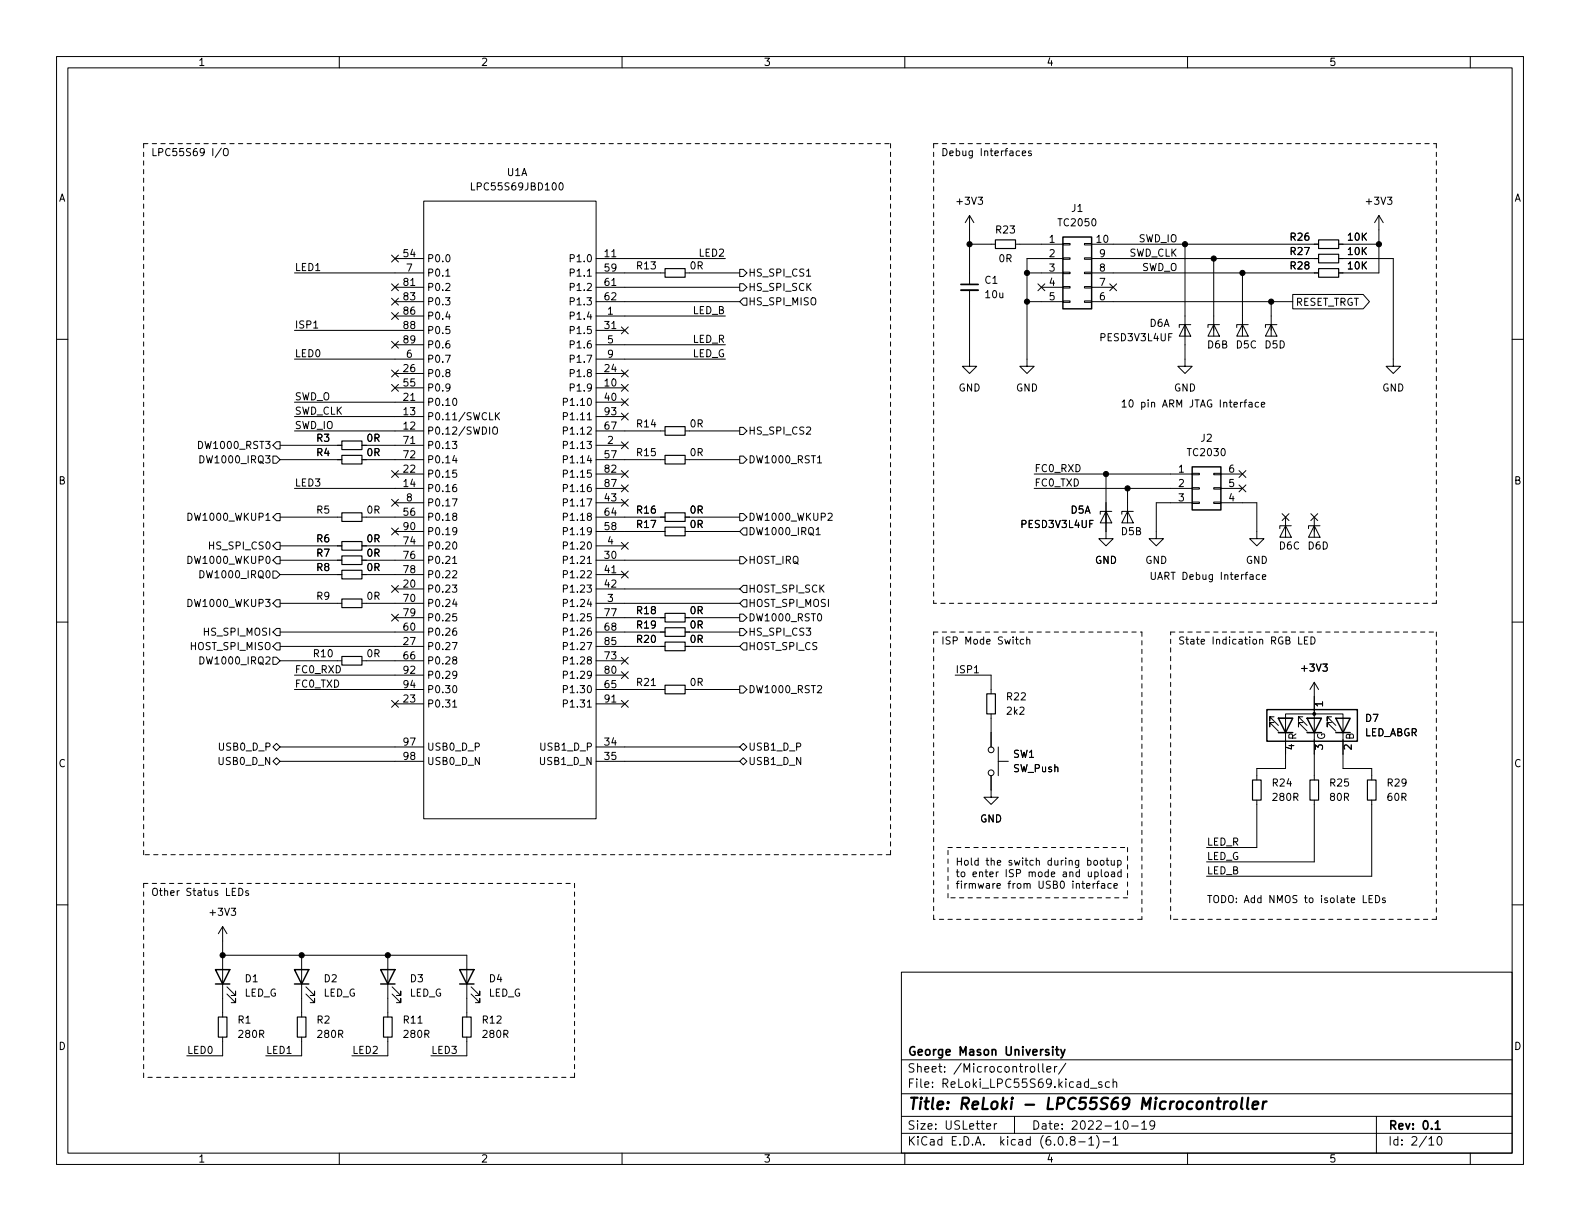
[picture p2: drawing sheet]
<svg xmlns="http://www.w3.org/2000/svg" width="279mm" height="216mm" viewBox="0 0 279 216" stroke-linecap="round" stroke-linejoin="round" font-family="sans-serif">
<g fill="none" stroke="#000" stroke-width=".18">
<path d="M10 10h259.4v195.9h-259.4zM12 12h255.4v191.9h-255.4zM60 10v2M110 10v2M160 10v2M210 10v2M260 10v2M39.1 26.2l-1 1.6M39.7 26.3h.1a.43 .43 0 0 1 .6 .4v.4a.42 .42 0 0 1-.5 .4 .42 .42 0 0 1-.4-.4v-.4zM74.9 35.6h30.5v109.2h-30.5zM83.4 32.3v1.3h.6M99 32.4l.2-.1a.68 .68 0 0 1 .4 .7 .68 .68 0 0 1-.4 .6l-.2-.1-.2-.4z"/>
<path d="M171.4 38.1v12.2M171.4 38.1l-.7 1.3M171.4 38.1l.8 1.3M180.8 27.1l.6-.1-.1-.3h-.3l-.2 .2v.6h.5M182.4 26.7h-.4l-.1 .2v.1l.5 .2v.3h-.5M243.8 38.1v10.2h-7.1M243.8 38.1l-.7 1.3M243.8 38.1l.8 1.3M10 60h2M52.1 48.3h22.8M52.1 58.4h22.8M55.5 58h.7"/>
<path d="M69.2 50.2l1.3 1.2M69.2 52.7l1.3 1.2M69.2 45.1l1.3 1.2M69.2 55.3l1.3 1.2M69.8 55.9h5.1M69.8 45.7h5.1M69.8 50.8h5.1M69.8 53.3h5.1M70.5 50.2l-1.3 1.2M70.5 52.7l-1.3 1.2M70.5 45.1l-1.3 1.2M70.5 55.3l-1.3 1.2"/>
<path d="M78.8 48.8h.8M105.4 48.3h12.2M105.4 55.9h22.9M105.4 45.7h22.9M105.4 58.4h5.1M105.4 50.8h25.4M105.4 53.3h25.4M109.9 57.8l1.2 1.2M111.1 57.8l-1.2 1.2M121.2 48.3h9.6M130.8 47.6h.6l.7 .7-.7 .6h-.6zM130.8 50.2h.6l.7 .6-.7 .6h-.6z"/>
<path d="M131.4 52.7h.7v1.3h-.7l-.6-.7zM142.6 48.8h.8M171.4 51.3v13.5h1.3l-1.3 1.2-1.2-1.2h1.2M171.4 43.2h4.6M179.6 43.2h8.4M181.6 48.3h6.4M181.6 53.3h6.4M183.5 50.2l1.3 1.2M184.1 50.8h3.9M184.8 50.2l-1.3 1.2M188 53.2h1.2v.3h-1.2zM188 50.7h1.2v.2h-1.2z"/>
<path d="M188 48.1h1.2v.3h-1.2zM188 45.6h1.2v.2h-1.2zM188 43.1h1.2v.2h-1.2zM188 45.7h-6.4v19.1h1.3l-1.3 1.2-1.3-1.2h1.3M191.8 53.2h1.2v.3h-1.2zM191.8 50.7h1.2v.2h-1.2zM191.8 48.1h1.2v.3h-1.2zM191.8 45.6h1.2v.2h-1.2zM191.8 43.1h1.2v.2h-1.2zM193 48.3h40.2M193 43.2h40.2M193 45.7h40.2"/>
<path d="M193 50.8h3.8M193 53.3h35.6M196.2 50.2l1.3 1.2M197.5 50.2l-1.3 1.2M209.5 43.2v21.6h1.3l-1.3 1.2-1.2-1.2h1.2M209.5 57.4l1.1 2h-2.1zM210.6 57.4h-2.1v.5M214.6 57.4l1 2h-2zM214.6 45.7v13.7M215.6 57.4h-2v.5M219.7 57.4l1 2h-2zM219.7 48.3v11.1"/>
<path d="M220.7 57.4h-2v.5M224.8 57.4l1 2h-2zM224.8 53.3v6.1M225.8 57.4h-2v.5M228.6 52.1h12.5l1.1 1.2-1.1 1.3h-12.5zM236.7 45.7h9.7v19.1h1.2l-1.2 1.2-1.3-1.2h1.3M236.7 43.2h7.1M267.4 60h2M35.1 78a.64 .64 0 0 1 .7 .7 .64 .64 0 0 1-.7 .6zM48.9 78.1h.6v1.3h-.6l-.6-.7zM49.5 78.7h11M52.1 76.2h22.8"/>
<path d="M52.1 73.7h22.8M52.1 71.1h22.8M52.1 63.5h22.8M64 78.7h10.9M69.2 60.4l1.3 1.2M69.2 65.4l1.3 1.2M69.2 68l1.3 1.2M69.8 68.6h5.1M69.8 66h5.1M69.8 61h5.1M70.5 60.4l-1.3 1.2M70.5 65.4l-1.3 1.2"/>
<path d="M70.5 68l-1.3 1.2M80 78h.8l-.4 .5 .3 .1v.6l-.2 .1-.5-.1M80.2 70.5l.2-.1a.68 .68 0 0 1 .4 .7 .68 .68 0 0 1-.4 .6 .84 .84 0 0 1-.2-1.2zM87.2 75.7l.2-.2a.43 .43 0 0 1 .6 .4v.5a.42 .42 0 0 1-.5 .4 .42 .42 0 0 1-.4-.4zM87.6 73v1.2M87.8 73.5l.5 .7M88.3 73l-.7 .7M99.6 78.7l.6-.1 .2-.1-.1-.3-.7-.2v1.3M99.6 71.1l.6-.1 .2-.2-.1-.3-.7-.1v1.3M99.6 76.2l.6-.1 .2-.2-.1-.3-.7-.1v1.3M99.6 73.6h.6l.2-.2-.1-.3-.7-.1v1.2M105.4 76.2h12.2"/>
<path d="M105.4 78.7h5.1M105.4 68.6h5.1M105.4 73.7h5.1M105.4 71.1h5.1M105.4 66h5.1M105.4 61h22.9M105.4 63.5h22.9M109.9 78.1l1.2 1.2M109.9 65.4l1.2 1.2M109.9 73.1l1.2 1.2M109.9 70.5l1.2 1.2M109.9 68l1.2 1.2"/>
<path d="M111.1 68l-1.2 1.2M111.1 78.1l-1.2 1.2M111.1 65.4l-1.2 1.2M111.1 73.1l-1.2 1.2M111.1 70.5l-1.2 1.2M121.2 76.2h9.6M130.8 75.6h.6l.7 .6-.7 .6h-.6zM220 71.1h.5M220.5 70.7l-.4 .2v1.1M220.9 71.2h.5v.8M221.4 71.4l-.4 .1-.2 .2 .2 .3 .4-.1M222.6 71.2l-.4-.1-.2 .3 .1 .5h.5"/>
<path d="M223.1 71.6l.6-.2-.1-.2-.4-.1-.1 .2v.6h.5M33.2 98.4a.64 .64 0 0 1 .8 .6 .64 .64 0 0 1-.8 .6zM33.2 90.7a.64 .64 0 0 1 .8 .7 .64 .64 0 0 1-.8 .6zM35.4 80.6a.64 .64 0 0 1 .7 .6 .64 .64 0 0 1-.7 .7zM48.3 80.6h.6l.6 .7-.6 .6h-.6zM48.9 98.4h.6v1.3h-.6l-.6-.6zM48.9 90.8h.6v1.3h-.6l-.6-.7zM48.9 95.9h.6v1.3h-.6l-.6-.7zM49.5 91.4h11M49.5 81.3h11M49.5 96.5h11M49.5 99.1h11"/>
<path d="M52.1 86.4h22.8M64 91.4h10.9M64 81.3h10.9M64 96.5h10.9M64 99.1h10.9M69.2 83.2l1.3 1.2M69.2 88.3l1.3 1.2M69.2 93.4l1.3 1.2M69.8 83.8h5.1M69.8 88.9h5.1M69.8 94h5.1M70.5 83.2l-1.3 1.2"/>
<path d="M70.5 88.3l-1.3 1.2M70.5 93.4l-1.3 1.2M80 88.2h.8l-.5 1.3M80 98.7l.4-.3v1.2M80 99.6h.8M80.2 95.9l.2-.1a.68 .68 0 0 1 .4 .7 .68 .68 0 0 1-.4 .6 .84 .84 0 0 1-.2-1.2zM80.3 91.3l-.3-.3 .1-.1 .2-.2 .4 .1 .1 .2-.1 .2-.5 .1-.2 .2v.3l.3 .2h.4l.1-.2v-.3l-.3-.2M80.4 80.5l-.4 .9h.8M80.7 85.7h-.4a.86 .86 0 0 0 0 1.2l.4-.1 .1-.4-.3-.3h-.2l-.3 .3M80.7 81v.9M80.7 83.1h-.6l-.1 .6 .2-.1 .5 .1 .1 .2-.1 .4-.2 .1-.5-.1M80.8 93.8l-.3 .3h-.2l-.3-.3 .2-.5h.3l.2 .1a.84 .84 0 0 1-.3 1.2h-.2"/>
<path d="M99.6 99h.6l.2-.2-.1-.3-.7-.1v1.2M99.6 96.5l.6-.1 .2-.2-.1-.3-.7-.1v1.3M99.6 88.9l.6-.1 .2-.2-.1-.3-.7-.1v1.3M99.6 81.2h.6l.2-.2-.1-.3-.7-.1v1.3M99.6 93.9h.6l.2-.2-.1-.3-.7-.1v1.3M99.6 91.4l.6-.1 .2-.1-.1-.3-.7-.2v1.3M99.6 83.8l.6-.1 .2-.2-.1-.3-.7-.1v1.3M99.6 86.3h.6l.2-.2-.1-.3-.7-.1v1.2M105.4 91.4h12.2M105.4 81.3h12.2M105.4 96.5h5.1M105.4 99.1h25.4"/>
<path d="M105.4 83.8h5.1M105.4 86.4h5.1M105.4 88.9h5.1M105.4 94h12.2M109.9 88.3l1.2 1.2M109.9 85.8l1.2 1.2M109.9 83.2l1.2 1.2M109.9 95.9l1.2 1.2M111.1 83.2l-1.2 1.2M111.1 88.3l-1.2 1.2M111.1 85.8l-1.2 1.2M111.1 95.9l-1.2 1.2"/>
<path d="M121.2 91.4h9.6M121.2 81.3h9.6M121.2 94h9.6M130.8 80.6h.6l.7 .7-.7 .6h-.6zM130.8 98.4h.6l.7 .7-.7 .6h-.6zM130.8 90.8h.6l.7 .6-.7 .7h-.6zM131.4 93.3h.7v1.3h-.7l-.6-.6zM144.3 93.6l.4-.3v1.3M144.3 94.6h.7M144.6 81.9h.7M146.4 90.9l.5-.2 .3 .4-.8 .9h.8M182.9 83.8h27.9"/>
<path d="M182.9 86.4h27.9M195.6 90.4l1 2.1h-2zM195.6 83.8v11.5h1.2l-1.2 1.2-1.3-1.2h1.3M196.6 90.4h-2v.5M199.4 90.4l1 2.1h-2zM199.4 86.4v6.1M200.4 90.4h-2v.5M210.8 88.8h1.3v.2h-1.3zM210.8 86.2h1.3v.3h-1.3zM210.8 83.7h1.3v.2h-1.3zM210.8 88.9h-6.3v6.4h1.2l-1.2 1.2-1.3-1.2h1.3M214.6 88.8h1.3v.2h-1.3z"/>
<path d="M214.6 86.2h1.3v.3h-1.3zM214.6 83.7h1.3v.2h-1.3zM215.9 88.9h6.3v6.4h1.3l-1.3 1.2-1.2-1.2h1.2M215.9 83.8h3.8M215.9 86.4h3.8M219.1 83.2l1.2 1.2M219.1 85.8l1.2 1.2M220.3 83.2l-1.2 1.2M220.3 85.8l-1.2 1.2M226.7 90.8l1.2 1.2M227.3 93l1 2h-2zM227.3 91.4v3.6"/>
<path d="M227.9 90.8l-1.2 1.2M228.3 93h-2v.5M231.8 90.8l1.2 1.2M232.4 93l1 2h-2zM232.4 91.4v3.6M233 90.8l-1.2 1.2M233.4 93h-2v.5M10 110h2M33.2 106a.64 .64 0 0 1 .8 .6 .64 .64 0 0 1-.8 .7zM35.4 116.1a.64 .64 0 0 1 .7 .7 .64 .64 0 0 1-.7 .6zM35.4 100.9a.64 .64 0 0 1 .7 .6 .64 .64 0 0 1-.7 .7zM48.3 116.2h.6l.6 .6-.6 .7h-.6z"/>
<path d="M48.3 101h.6l.6 .6-.6 .6h-.6zM48.9 106h.6v1.3h-.6l-.6-.6zM48.9 113.7h.6v1.2h-.6l-.6-.6zM48.9 111.1h.6v1.3h-.6l-.6-.6zM49.5 111.8h25.4M49.5 116.8h11M49.5 101.6h11M49.5 106.7h11M49.5 114.3h25.4M52.1 119.4h22.8M64 116.8h10.9M64 101.6h10.9"/>
<path d="M64 106.7h10.9M69.2 103.5l1.3 1.2M69.2 108.6l1.3 1.2M69.8 109.2h5.1M69.8 104.1h5.1M70.5 103.5l-1.3 1.2M70.5 108.6l-1.3 1.2M80 103.4h.8l-.4 .5 .3 .1v.6l-.2 .1-.5-.1M80 113.6h.8l-.5 1.3M80 101l.5-.1 .3 .4-.8 .9h.8M80.3 116.7l-.3-.3 .1-.1 .2-.2 .4 .1 .1 .2-.1 .2-.5 .1-.2 .2v.3l.3 .2h.4l.1-.2v-.3l-.3-.2M80.4 105.9l-.4 .9h.8"/>
<path d="M80.7 111.1h-.4a.86 .86 0 0 0 0 1.2l.4-.1 .1-.4-.3-.3h-.2l-.3 .3M80.7 106.4v.9M80.7 108.5h-.6l-.1 .6 .2-.1 .5 .1 .1 .2-.1 .4-.2 .1-.5-.1M80.8 119.2l-.3 .3h-.2l-.3-.3 .2-.5h.3l.2 .1a.84 .84 0 0 1-.3 1.2h-.2M99.6 106.6h.6l.2-.2-.1-.3-.7-.1v1.3M99.6 101.6l.6-.1 .2-.2-.1-.3-.7-.1v1.3M99.6 104.1l.6-.1 .2-.1-.1-.3-.7-.2v1.3M99.6 111.7h.6l.2-.2-.1-.3-.7-.1v1.2M99.6 116.8l.6-.1 .2-.1-.1-.3-.7-.2v1.3M99.6 109.2l.6-.1 .2-.2-.1-.3-.7-.1v1.3M99.6 119.3h.6l.2-.2-.1-.3-.7-.1v1.3M99.6 114.3l.6-.1 .2-.2-.1-.3-.7-.1v1.3"/>
<path d="M105.4 111.8h12.2M105.4 116.8h5.1M105.4 101.6h5.1M105.4 106.7h25.4M105.4 114.3h12.2M105.4 109.2h12.2M105.4 104.1h25.4M105.4 119.4h5.1M109.9 116.2l1.2 1.2M109.9 118.8l1.2 1.2M109.9 101l1.2 1.2M111.1 116.2l-1.2 1.2"/>
<path d="M111.1 118.8l-1.2 1.2M111.1 101l-1.2 1.2M121.2 111.8h9.6M121.2 114.3h9.6M121.2 109.2h9.6M130.8 111.1h.6l.7 .7-.7 .6h-.6zM130.8 108.6h.6l.7 .6-.7 .7h-.6zM131.4 103.5h.7v1.3h-.7l-.6-.7zM131.4 106h.7v1.3h-.7l-.6-.6zM131.4 113.7h.7v1.2h-.7l-.6-.6zM144.7 108.6l.2-.1a.68 .68 0 0 1 .4 .7 .68 .68 0 0 1-.4 .6 .84 .84 0 0 1-.2-1.2zM168.9 119.4h6.4v3.3"/>
<path d="M172.3 119h.7M181 113.1l-.3-.1-.3 .3 .1 .5h.5M181.6 113.2l.1-.2 .3 .1 .1 .8M181.6 112.6v1.3M222.7 101.7l-.3-.1-.3 .3 .2 .5h.4M223.2 102l.6-.1v-.2l-.4-.1-.2 .2 .1 .6h.5M229.6 112.6v1.3h.6M230.7 113.2h.4M231.3 112.6h-.6v1.3h.6M231.8 112.6a.64 .64 0 0 1 .8 .7 .64 .64 0 0 1-.8 .6zM267.4 110h2M48.3 134.6l.6-.6 .6 .6-.6 .7z"/>
<path d="M48.3 132.1l.6-.7 .6 .7-.6 .6zM49.5 134.6h25.4M49.5 132.1h25.4M52.1 121.9h22.8M69.2 123.9l1.3 1.2M69.8 124.5h5.1M70.5 123.9l-1.3 1.2M80 124.1l.4-.3v1.2M80 125h.8M80.2 121.3l.2-.1a.68 .68 0 0 1 .4 .7 .68 .68 0 0 1-.4 .6 .84 .84 0 0 1-.2-1.2zM99.6 121.9l.6-.1 .2-.2-.1-.3-.7-.1v1.3M99.6 124.4h.6l.2-.2-.1-.3-.7-.1v1.2"/>
<path d="M105.4 134.6h25.4M105.4 121.9h12.2M105.4 124.5h5.1M105.4 132.1h25.4M109.9 123.9l1.2 1.2M111.1 123.9l-1.2 1.2M121.2 121.9h9.6M130.8 132.1l.6-.7 .7 .7-.7 .6zM130.8 134.6l.6-.6 .7 .6-.7 .7zM130.8 121.3h.6l.7 .6-.7 .7h-.6zM144.6 121.3l.4-.1 .3 .4-.8 .9h.8M175.3 137.2v3.8h1.2l-1.2 1.2-1.3-1.2h1.3"/>
<path d="M175.3 126.2v5.9M176.5 134.6h1.8M176.5 132.1v5.1M222.2 137.9v-2h5.1v-9.7h10.2v9.7h5.1v2M225.3 127.8h-.8v.7v-.7l1.6 1.5M225.3 126.7h-.8v.8v-.8l1.6 1.6M226.1 127h2.5zM226.1 127h.1M226.1 129.5h2.5M230.4 127.8h-.8v.7v-.7l1.5 1.5M230.4 126.7h-.8v.8v-.8l1.5 1.6M231.1 127h2.6z"/>
<path d="M231.1 127h.1M231.1 129.5h2.6M232.4 120.7v8.8M232.4 130.8v7.1M232.4 120.7l-.8 1.2M232.4 120.7l.8 1.2M235.5 127.8h-.8v.7v-.7l1.5 1.5M235.5 126.7h-.8v.8v-.8l1.5 1.6M10 160h2M42.2 157.1a.64 .64 0 0 1 .8 .6 .64 .64 0 0 1-.8 .6zM43.9 157.6l-.3-.1-.2 .2 .1 .2 .4 .1v.3h-.5M192.1 156.6l.7-.1-.1-.2-.4-.1-.2 .2 .1 .6h.5"/>
<path d="M192.3 152.2l.4-.1 .2 .3-.1 .5h-.5M192.5 154.2v.8h.3l.2-.1M193 154.2v.8M193.3 156.2v.9M193.5 152.3l.2-.2 .3 .2 .1 .4-.1 .2-.3 .1-.2-.1zM193.6 154.2h.4l.2 .2-.1 .6h-.5M193.6 154.2v1.2M193.7 156.2l-.4 .3M193.9 156.2h.5M194.4 155.8l-.3 .2v1.1M194.7 152.2l.3-.1 .2 .3v.3l-.2 .3-.3-.1-.1-.2zM194.7 153.8v1l.2 .2"/>
<path d="M194.8 156.3h.5l.1 .8M195.4 156.5l-.5 .1-.2 .2 .2 .3 .5-.1M195.5 154.2h.3l.2 .2v.4l-.2 .2h-.3l-.1-.2zM195.6 152.1h.5M195.8 151.7v1.1l.3 .2M196.5 152.1l.1 .8 .3 .1 .1-.1M196.5 156.3l-.4-.1-.2 .3 .1 .5h.5M196.6 154.2h.4l.1 .8M197 156.6l.6-.1-.1-.2-.3-.1-.2 .2v.6h.5M197 152.1v.9M197.1 154.5h-.4l-.2 .2 .2 .3h.4M197.7 152.2l.3-.1 .3 .3-.2 .5h-.4"/>
<path d="M197.7 152.1v1.3M198.3 154.2h-.4l-.2 .2 .1 .6h.5M198.3 153.8v1.2M222.2 141.5v8.4h-8.8M232.4 141.5v10.9h-19M241.1 158.3v1.3h.6M242.1 158.9h.4M242.6 141.5v13.4h-29.2M242.7 158.3h-.6v1.3h.6M243.3 158.3a.64 .64 0 0 1 .7 .7 .64 .64 0 0 1-.7 .6zM244.9 158.8h-.3l-.1 .1v.2l.4 .1v.3h-.4M267.4 160h2"/>
<path d="M39.4 163.8v16M39.4 163.8l-.8 1.3M39.4 163.8l.7 1.3M39.4 168.9h43.1v10.9M40.1 175.8l1.6 1.5v-.8v.8h-.8M40.1 174.5l1.6 1.5v-.7v.7h-.8M53.3 168.9v10.9M54.1 175.8l1.5 1.5v-.8v.8h-.7M54.1 174.5l1.5 1.5v-.7v.7h-.7M68.6 168.9v10.9M69.3 175.8l1.6 1.5v-.8v.8h-.8M69.3 174.5l1.6 1.5v-.7v.7h-.8"/>
<path d="M83.3 175.8l1.5 1.5v-.8v.8h-.7M83.3 174.5l1.5 1.5v-.7v.7h-.7M159.4 171.9h108v32h-108zM39.4 183.4v3.3h-6.4M53.3 183.4v3.3h-6.3M68.6 183.4v3.3h-6.4M82.5 183.4v3.3h-6.3M159.4 197.4h108M159.4 193.4h108M159.4 187.4h108M174.5 199.2l.7-.2-.1-.3h-.4l-.2 .2v.7h.6M175.8 198.7v1"/>
<path d="M176.3 198.7h-.3l-.2 .3M179.4 197.4v3M182.3 188.7l.4-.1 .3 .3v.4l-.3 .3-.4-.1-.1-.2v-.4zM183.6 188.1v1.3l.2 .2M184.4 188.1v1.3l.2 .2M185.1 189.1l.7-.2v-.2l-.5-.1-.2 .2 .1 .7h.6M186.5 188.6v1M186.9 188.6l-.3 .1-.1 .2M188.5 188l-1.3 1.9M192.8 192.4h1.2M194.8 191.4l-.3-.1-.2 .2v.2l.5 .2v.3h-.5M196.2 191.4l-.4-.1-.3 .3v.4l.1 .2h.6"/>
<path d="M196.8 191.4l.2-.1 .4 .1 .1 .9M196.8 190.8v1.5M198.8 198.2h.2a.81 .81 0 0 1 .6 .6 .81 .81 0 0 1-.3 .8l-.2 .1a.81 .81 0 0 1-.6-.6 .81 .81 0 0 1 .3-.9zM200.1 199.1h1.2M201.9 198.6l.4-.4v1.5M201.9 199.7h.9M204.2 198.8l-.3 .3-.4-.1-.2-.2 .2-.6h.4l.2 .1a.99 .99 0 0 1-.3 1.4h-.3M243.4 197.4v6.5M60 203.9v2M110 203.9v2M159.4 200.4h108M160 203.9v2"/>
<path d="M189.5 201.6l-.2-.3v-.2l.2-.1h.5l.1 .3-.1 .2-.6 .2-.1 .2v.4l.2 .2 .5-.1 .1-.2-.1-.4-.2-.2M190.8 201.9h1.1M192.5 201.4l.5-.4v1.5M192.5 202.5h.9M193.9 200.8a1.72 1.72 0 0 1 0 2.2M195 201.9h1.2M196.8 201.4l.5-.4v1.5M196.8 202.5h.9M210 203.9v2M252.7 201.4l.4-.4v1.5M252.7 202.5h.8M254.3 201h.2a.81 .81 0 0 1 .6 .6 .81 .81 0 0 1-.3 .8l-.2 .1a.81 .81 0 0 1-.6-.6 .81 .81 0 0 1 .3-.9z"/>
<path d="M260 203.9v2"/>
<circle cx="175.3" cy="132.6" r=".51"/>
<circle cx="175.3" cy="136.7" r=".51"/>
</g>
<path d="M169.9 50.3h3.1M186.7 185.6h.5M186.9 185.1v1.3l.3 .2M187.6 185.6l.4 1M188.3 185.6l-.5 1.3-.2 .2M253.8 198.6l.4-.4v1.5M253.8 199.7h.9" fill="none" stroke="#000" stroke-width=".3"/>
<path d="M215.1 194.8h.8M215.5 194.1l-.2 1.7 .1 .2 .3 .1M216.6 194.8l-.2 1.3M217.1 194.8l-.4 .1-.2 .3M217.8 195a.52 .52 0 0 1 .5-.2 .52 .52 0 0 1 .4 .4l-.1 .5a.55 .55 0 0 1-.5 .4 .55 .55 0 0 1-.5-.4zM219.7 194.1l-.2 1.7 .2 .3M220.7 194.1l-.2 1.7 .3 .3M221.5 195.4l1-.2-.1-.3-.1-.1-.6 .1-.2 .9 .2 .3 .6-.1M223.4 194.8l-.2 1.3M224 194.8l-.4 .1-.2 .3" fill="none" stroke="#000" stroke-width=".4"/>
<g fill="none" stroke="#000" stroke-width=".25">
<path d="M188 41.9h5v12.7h-5zM210.8 82.6h5.1v7.6h-5.1zM224 125.5h16v5.6h-16zM226.1 127h2.5l-1.3 2.5zM226.1 129.5h2.5M231.1 127h2.6l-1.3 2.5zM231.1 129.5h2.6M236.2 127h2.6l-1.3 2.5zM236.2 129.5h2.6M38.1 171.5h2.5l-1.2 2.5zM38.1 174h2.5M52.1 171.5h2.5l-1.3 2.5z"/>
<path d="M52.1 174h2.5M67.3 171.5h2.5l-1.2 2.5zM67.3 174h2.5M81.3 171.5h2.5l-1.3 2.5zM81.3 174h2.5"/>
</g>
<g fill="#000" stroke="#000" stroke-width=".18">
<circle cx="171.4" cy="43.2" r=".46"/>
<circle cx="181.6" cy="48.3" r=".46"/>
<circle cx="181.6" cy="53.3" r=".46"/>
<circle cx="209.5" cy="43.2" r=".46"/>
<circle cx="214.6" cy="45.7" r=".46"/>
<circle cx="219.7" cy="48.3" r=".46"/>
<circle cx="224.8" cy="53.3" r=".46"/>
<circle cx="243.8" cy="43.2" r=".46"/>
<circle cx="195.6" cy="83.8" r=".46"/>
<circle cx="199.4" cy="86.4" r=".46"/>
<circle cx="232.4" cy="126.2" r=".25"/>
<circle cx="39.4" cy="168.9" r=".46"/>
<circle cx="53.3" cy="168.9" r=".46"/>
<circle cx="68.6" cy="168.9" r=".46"/>
</g>
<g fill="none" stroke="#000" stroke-width=".2">
<path d="M117.6 47.5h3.6v1.5h-3.6zM176 42.4h3.6v1.5h-3.6zM233.2 45h3.5v1.5h-3.5zM233.2 42.4h3.5v1.5h-3.5zM233.2 47.5h3.5v1.5h-3.5zM60.5 78h3.5v1.5h-3.5zM117.6 75.4h3.6v1.6h-3.6zM60.5 95.8h3.5v1.5h-3.5zM60.5 98.3h3.5v1.5h-3.5zM60.5 90.7h3.5v1.5h-3.5zM60.5 80.5h3.5v1.5h-3.5zM117.6 90.7h3.6v1.5h-3.6z"/>
<path d="M117.6 80.5h3.6v1.5h-3.6zM117.6 93.2h3.6v1.5h-3.6zM60.5 116.1h3.5v1.5h-3.5zM60.5 100.8h3.5v1.6h-3.5zM60.5 105.9h3.5v1.5h-3.5zM117.6 111h3.6v1.5h-3.6zM117.6 113.5h3.6v1.6h-3.6zM117.6 108.5h3.6v1.5h-3.6zM117.6 121.2h3.6v1.5h-3.6zM174.5 122.7h1.5v3.5h-1.5zM221.5 137.9h1.5v3.6h-1.5zM231.6 137.9h1.6v3.6h-1.6z"/>
<path d="M241.8 137.9h1.5v3.6h-1.5zM38.6 179.8h1.5v3.6h-1.5zM52.6 179.8h1.5v3.6h-1.5zM67.8 179.8h1.5v3.6h-1.5zM81.8 179.8h1.5v3.6h-1.5z"/>
</g>
<path d="M169.9 51.3h3.1" fill="none" stroke="#000" stroke-width=".33"/>
<g fill="none" stroke="#000" stroke-width=".18" stroke-dasharray=".8 .8">
<path d="M25.4 25.4h132.1M25.4 25.4v125.7M157.5 25.4v125.7M165.1 25.4h88.9M165.1 25.4v81.3M254 25.4v81.3M165.1 111.8h36.8M201.9 111.8v50.8M207 111.8h47M254 111.8v50.8M254 106.7h-88.9M25.4 156.2h76.2"/>
<path d="M101.6 156.2v34.3M157.5 151.1h-132.1M167.6 158.8v-8.9M167.6 149.9h31.8M199.4 158.8h-31.8M199.4 149.9v8.9M165.1 162.6v-50.8M201.9 162.6h-36.8M207 162.6v-50.8M254 162.6h-47M25.4 190.5v-34.3M101.6 190.5h-76.2"/>
</g>
<text font-size="2.8" x="160.4" y="196.2">Title: ReLoki - LPC55S69 Microcontroller</text>
<g font-size="2.1">
<text x="160.4" y="189.7">Sheet: /Microcontroller/</text>
<text x="160.4" y="186.7">George Mason University</text>
<text x="160.4" y="192.4">File: ReLoki_LPC55S69.kicad_sch</text>
<text x="160.4" y="202.5">KiCad E.D.A. kicad (6.0.8-1)-1</text>
<text x="160.4" y="199.7">Size: USLetter</text>
<text x="182.4" y="199.7">Date: 2022-10-19</text>
<text x="245.4" y="199.7">Rev: 0.1</text>
<text x="245.4" y="202.5">Id: 2/10</text>
</g>
<g font-size="1.8">
<text x="35" y="11.6">1</text>
<text x="85" y="11.6">2</text>
<text x="135" y="11.6">3</text>
<text x="185" y="11.6">4</text>
<text x="235" y="11.6">5</text>
<text x="26.7" y="27.6">LPC55S69 I/O</text>
<text x="166.4" y="27.6">Debug Interfaces</text>
<text x="10.3" y="35.6">A</text>
<text x="83.9" y="33.7">LPC55S69JBD100</text>
<text x="89.7" y="31.1">U1A</text>
<text x="267.7" y="35.6">A</text>
<text x="169.4" y="36.2">+3V3</text>
<text x="176.2" y="41.3">R23</text>
<text x="187.4" y="40">TC2050</text>
<text x="189.5" y="37.5">J1</text>
<text x="241.8" y="36.2">+3V3</text>
<text x="52.1" y="47.9">LED1</text>
<text x="71.4" y="45.5">54</text>
<text x="75.4" y="46.4">P0.0</text>
<text x="101.3" y="46.4">P1.0</text>
<text x="107" y="45.5">11</text>
<text x="112.7" y="47.6">R13</text>
<text x="122.1" y="47.6">0R</text>
<text x="123.7" y="45.4">LED2</text>
<text x="176.7" y="46.4">0R</text>
<text x="185.6" y="42.9">1</text>
<text x="185.6" y="45.5">2</text>
<text x="194" y="42.9">10</text>
<text x="194.5" y="45.5">9</text>
<text x="199.5" y="45.4">SWD_CLK</text>
<text x="201.3" y="42.8">SWD_IO</text>
<text x="201.8" y="47.9">SWD_O</text>
<text x="228.2" y="45.1">R27</text>
<text x="228.2" y="42.5">R26</text>
<text x="228.2" y="47.6">R28</text>
<text x="238.4" y="45.1">10K</text>
<text x="238.4" y="42.5">10K</text>
<text x="238.4" y="47.6">10K</text>
<text x="71.4" y="50.5">81</text>
<text x="71.4" y="53.1">83</text>
<text x="71.9" y="48">7</text>
<text x="75.4" y="48.9">P0.1</text>
<text x="75.4" y="51.4">P0.2</text>
<text x="75.4" y="54">P0.3</text>
<text x="101.3" y="48.9">P1.1</text>
<text x="101.3" y="51.4">P1.2</text>
<text x="101.3" y="54">P1.3</text>
<text x="107" y="48">59</text>
<text x="107" y="50.5">61</text>
<text x="107" y="53.1">62</text>
<text x="132.3" y="48.9">HS_SPI_CS1</text>
<text x="132.3" y="54">HS_SPI_MISO</text>
<text x="132.3" y="51.4">HS_SPI_SCK</text>
<text x="174.2" y="50.2">C1</text>
<text x="174.3" y="52.7">10u</text>
<text x="185.6" y="48">3</text>
<text x="185.6" y="50.5">4</text>
<text x="185.6" y="53.1">5</text>
<text x="194.5" y="53.1">6</text>
<text x="194.5" y="50.5">7</text>
<text x="194.5" y="48">8</text>
<text x="52.1" y="58.1">ISP1</text>
<text x="71.4" y="55.6">86</text>
<text x="71.4" y="58.2">88</text>
<text x="75.4" y="56.5">P0.4</text>
<text x="75.4" y="59.1">P0.5</text>
<text x="101.3" y="56.5">P1.4</text>
<text x="101.3" y="59.1">P1.5</text>
<text x="107" y="58.2">31</text>
<text x="107.5" y="55.6">1</text>
<text x="122.5" y="55.5">LED_B</text>
<text x="203.3" y="57.8">D6A</text>
<text x="229.1" y="54.1">RESET_TRGT</text>
<text x="52.1" y="63.2">LED0</text>
<text x="71.4" y="65.8">26</text>
<text x="71.4" y="60.7">89</text>
<text x="71.9" y="63.2">6</text>
<text x="75.4" y="64.1">P0.7</text>
<text x="75.4" y="61.6">P0.6</text>
<text x="101.3" y="61.6">P1.6</text>
<text x="101.3" y="64.1">P1.7</text>
<text x="107" y="65.8">24</text>
<text x="107.5" y="60.7">5</text>
<text x="107.5" y="63.2">9</text>
<text x="122.4" y="63.2">LED_G</text>
<text x="122.5" y="60.6">LED_R</text>
<text x="194.7" y="60.3">PESD3V3L4UF</text>
<text x="213.5" y="61.6">D6B</text>
<text x="218.6" y="61.6">D5C</text>
<text x="223.7" y="61.6">D5D</text>
<text x="52.1" y="70.8">SWD_O</text>
<text x="71.4" y="70.9">21</text>
<text x="71.4" y="68.3">55</text>
<text x="75.4" y="71.8">P0.10</text>
<text x="75.4" y="66.7">P0.8</text>
<text x="75.4" y="69.2">P0.9</text>
<text x="100.3" y="71.8">P1.10</text>
<text x="101.3" y="69.2">P1.9</text>
<text x="101.3" y="66.7">P1.8</text>
<text x="107" y="68.3">10</text>
<text x="107" y="70.9">40</text>
<text x="169.5" y="69.2">GND</text>
<text x="179.6" y="69.2">GND</text>
<text x="207.6" y="69.2">GND</text>
<text x="244.4" y="69.2">GND</text>
<text x="52.1" y="75.9">SWD_IO</text>
<text x="52.1" y="73.3">SWD_CLK</text>
<text x="71.4" y="75.9">12</text>
<text x="71.4" y="73.4">13</text>
<text x="75.4" y="76.8">P0.12/SWDIO</text>
<text x="75.4" y="74.3">P0.11/SWCLK</text>
<text x="100.3" y="76.8">P1.12</text>
<text x="100.3" y="74.3">P1.11</text>
<text x="107" y="75.9">67</text>
<text x="107" y="73.4">93</text>
<text x="112.7" y="75.6">R14</text>
<text x="122.1" y="75.6">0R</text>
<text x="132.3" y="76.8">HS_SPI_CS2</text>
<text x="198.1" y="72">10 pin ARM JTAG Interface</text>
<text x="35.7" y="79.4">DW1000_RST3</text>
<text x="36.1" y="81.9">DW1000_IRQ3</text>
<text x="56" y="78.1">R3</text>
<text x="56" y="80.6">R4</text>
<text x="64.9" y="78.1">0R</text>
<text x="64.9" y="80.6">0R</text>
<text x="71.4" y="83.6">22</text>
<text x="71.4" y="78.5">71</text>
<text x="71.4" y="81">72</text>
<text x="75.4" y="79.4">P0.13</text>
<text x="75.4" y="81.9">P0.14</text>
<text x="100.3" y="79.4">P1.13</text>
<text x="100.3" y="81.9">P1.14</text>
<text x="107" y="81">57</text>
<text x="107" y="83.6">82</text>
<text x="107.5" y="78.5">2</text>
<text x="112.7" y="80.6">R15</text>
<text x="122.1" y="80.6">0R</text>
<text x="132.3" y="81.9">DW1000_RST1</text>
<text x="182.9" y="83.5">FC0_RXD</text>
<text x="208.4" y="83.6">1</text>
<text x="210.2" y="80.6">TC2030</text>
<text x="212.4" y="78.1">J2</text>
<text x="217.3" y="83.6">6</text>
<text x="10.3" y="85.7">B</text>
<text x="52.1" y="86">LED3</text>
<text x="71.4" y="86.1">14</text>
<text x="71.9" y="88.6">8</text>
<text x="75.4" y="87">P0.16</text>
<text x="75.4" y="84.5">P0.15</text>
<text x="75.4" y="89.5">P0.17</text>
<text x="100.3" y="89.5">P1.17</text>
<text x="100.3" y="84.5">P1.15</text>
<text x="100.3" y="87">P1.16</text>
<text x="107" y="88.6">43</text>
<text x="107" y="86.1">87</text>
<text x="182.9" y="86">FC0_TXD</text>
<text x="208.4" y="86.1">2</text>
<text x="208.4" y="88.6">3</text>
<text x="217.3" y="88.6">4</text>
<text x="217.3" y="86.1">5</text>
<text x="267.7" y="85.7">B</text>
<text x="33.8" y="92.1">DW1000_WKUP1</text>
<text x="56" y="95.9">R6</text>
<text x="56" y="90.8">R5</text>
<text x="64.9" y="95.9">0R</text>
<text x="64.9" y="90.8">0R</text>
<text x="71.4" y="91.2">56</text>
<text x="71.4" y="93.7">90</text>
<text x="75.4" y="92.1">P0.18</text>
<text x="75.4" y="94.6">P0.19</text>
<text x="100.3" y="94.6">P1.19</text>
<text x="100.3" y="92.1">P1.18</text>
<text x="107" y="93.7">58</text>
<text x="107" y="91.2">64</text>
<text x="112.7" y="90.8">R16</text>
<text x="112.7" y="93.3">R17</text>
<text x="122.1" y="90.8">0R</text>
<text x="122.1" y="93.3">0R</text>
<text x="132.3" y="94.6">DW1000_IRQ1</text>
<text x="132.3" y="92.1">DW1000_WKUP2</text>
<text x="180.8" y="93.3">PESD3V3L4UF</text>
<text x="189.3" y="90.8">D5A</text>
<text x="198.3" y="94.6">D5B</text>
<text x="33.8" y="99.7">DW1000_WKUP0</text>
<text x="37.4" y="97.2">HS_SPI_CS0</text>
<text x="56" y="101">R8</text>
<text x="56" y="98.4">R7</text>
<text x="64.9" y="101">0R</text>
<text x="64.9" y="98.4">0R</text>
<text x="71.4" y="96.3">74</text>
<text x="71.4" y="98.8">76</text>
<text x="71.4" y="101.3">78</text>
<text x="75.4" y="97.2">P0.20</text>
<text x="75.4" y="99.7">P0.21</text>
<text x="100.3" y="99.7">P1.21</text>
<text x="100.3" y="97.2">P1.20</text>
<text x="107" y="98.8">30</text>
<text x="107" y="101.3">41</text>
<text x="107.5" y="96.3">4</text>
<text x="132.3" y="99.7">HOST_IRQ</text>
<text x="193.6" y="99.7">GND</text>
<text x="202.5" y="99.7">GND</text>
<text x="220.3" y="99.7">GND</text>
<text x="226.2" y="97.2">D6C</text>
<text x="231.3" y="97.2">D6D</text>
<text x="33.8" y="107.3">DW1000_WKUP3</text>
<text x="36.1" y="102.2">DW1000_IRQ0</text>
<text x="56" y="106">R9</text>
<text x="64.9" y="106">0R</text>
<text x="71.4" y="103.9">20</text>
<text x="71.4" y="106.4">70</text>
<text x="75.4" y="104.8">P0.23</text>
<text x="75.4" y="107.3">P0.24</text>
<text x="75.4" y="102.2">P0.22</text>
<text x="100.3" y="107.3">P1.24</text>
<text x="100.3" y="102.2">P1.22</text>
<text x="100.3" y="104.8">P1.23</text>
<text x="107" y="103.9">42</text>
<text x="107.5" y="106.4">3</text>
<text x="132.3" y="104.8">HOST_SPI_SCK</text>
<text x="132.3" y="107.3">HOST_SPI_MOSI</text>
<text x="203.2" y="102.5">UART Debug Interface</text>
<text x="36.3" y="112.4">HS_SPI_MOSI</text>
<text x="71.4" y="111.5">60</text>
<text x="71.4" y="109">79</text>
<text x="75.4" y="112.4">P0.26</text>
<text x="75.4" y="109.9">P0.25</text>
<text x="100.3" y="112.4">P1.26</text>
<text x="100.3" y="109.9">P1.25</text>
<text x="107" y="111.5">68</text>
<text x="107" y="109">77</text>
<text x="112.7" y="111.1">R19</text>
<text x="112.7" y="113.7">R20</text>
<text x="112.7" y="108.6">R18</text>
<text x="122.1" y="111.1">0R</text>
<text x="122.1" y="113.7">0R</text>
<text x="122.1" y="108.6">0R</text>
<text x="132.3" y="112.4">HS_SPI_CS3</text>
<text x="132.3" y="109.9">DW1000_RST0</text>
<text x="166.4" y="114">ISP Mode Switch</text>
<text x="208.3" y="114">State Indication RGB LED</text>
<text x="33.8" y="114.9">HOST_SPI_MISO</text>
<text x="36.1" y="117.5">DW1000_IRQ2</text>
<text x="52.1" y="119">FC0_RXD</text>
<text x="55.5" y="116.2">R10</text>
<text x="64.9" y="116.2">0R</text>
<text x="71.4" y="114">27</text>
<text x="71.4" y="116.6">66</text>
<text x="71.4" y="119.1">92</text>
<text x="75.4" y="114.9">P0.27</text>
<text x="75.4" y="117.5">P0.28</text>
<text x="100.3" y="117.5">P1.28</text>
<text x="100.3" y="114.9">P1.27</text>
<text x="107" y="116.6">73</text>
<text x="107" y="119.1">80</text>
<text x="107" y="114">85</text>
<text x="132.3" y="114.9">HOST_SPI_CS</text>
<text x="168.9" y="119">ISP1</text>
<text x="230.3" y="118.7">+3V3</text>
<text x="52.1" y="121.6">FC0_TXD</text>
<text x="71.4" y="124.2">23</text>
<text x="71.4" y="121.7">94</text>
<text x="75.4" y="125.1">P0.31</text>
<text x="75.4" y="120">P0.29</text>
<text x="75.4" y="122.6">P0.30</text>
<text x="100.3" y="122.6">P1.30</text>
<text x="100.3" y="120">P1.29</text>
<text x="100.3" y="125.1">P1.31</text>
<text x="107" y="121.7">65</text>
<text x="107" y="124.2">91</text>
<text x="112.7" y="121.3">R21</text>
<text x="122.1" y="121.3">0R</text>
<text x="132.3" y="122.6">DW1000_RST2</text>
<text x="178.1" y="123.8">R22</text>
<text x="233.9" y="125" transform="rotate(-90 233.9 125)">1</text>
<text x="71.4" y="131.8">97</text>
<text x="107" y="131.8">34</text>
<text x="178.1" y="126.4">2k2</text>
<text x="229.2" y="130.8" transform="rotate(-90 229.2 130.8)">R</text>
<text x="234.3" y="130.9" transform="rotate(-90 234.3 130.9)">G</text>
<text x="239.4" y="130.8" transform="rotate(-90 239.4 130.8)">B</text>
<text x="241.2" y="130.2">LED_ABGR</text>
<text x="241.5" y="127.6">D7</text>
<text x="10.3" y="135.6">C</text>
<text x="38.8" y="135.3">USB0_D_N</text>
<text x="38.9" y="132.7">USB0_D_P</text>
<text x="71.4" y="134.4">98</text>
<text x="75.4" y="132.7">USB0_D_P</text>
<text x="75.4" y="135.3">USB0_D_N</text>
<text x="95.7" y="135.3">USB1_D_N</text>
<text x="95.8" y="132.7">USB1_D_P</text>
<text x="107" y="134.4">35</text>
<text x="132.3" y="132.7">USB1_D_P</text>
<text x="132.3" y="135.3">USB1_D_N</text>
<text x="179.2" y="134">SW1</text>
<text x="179.2" y="136.5">SW_Push</text>
<text x="228.9" y="132.6" transform="rotate(-90 228.9 132.6)">4</text>
<text x="233.9" y="132.6" transform="rotate(-90 233.9 132.6)">3</text>
<text x="239" y="132.6" transform="rotate(-90 239 132.6)">2</text>
<text x="267.7" y="135.6">C</text>
<text x="225.1" y="139.1">R24</text>
<text x="225.2" y="141.6">280R</text>
<text x="235.3" y="139.1">R25</text>
<text x="235.3" y="141.6">80R</text>
<text x="245.4" y="139.1">R29</text>
<text x="245.4" y="141.6">60R</text>
<text x="173.3" y="145.4">GND</text>
<text x="213.4" y="149.5">LED_R</text>
<text x="168.9" y="153">Hold the switch during bootup</text>
<text x="168.9" y="155.1">to enter ISP mode and upload</text>
<text x="213.4" y="152.1">LED_G</text>
<text x="213.4" y="154.6">LED_B</text>
<text x="26.7" y="158.4">Other Status LEDs</text>
<text x="37.3" y="161.9">+3V3</text>
<text x="168.9" y="157.1">firmware from USB0 interface</text>
<text x="213.4" y="159.7">TODO: Add NMOS to isolate LEDs</text>
<text x="43.4" y="173.7">D1</text>
<text x="57.3" y="173.7">D2</text>
<text x="72.6" y="173.7">D3</text>
<text x="86.5" y="173.7">D4</text>
<text x="43.2" y="176.2">LED_G</text>
<text x="57.1" y="176.2">LED_G</text>
<text x="72.4" y="176.2">LED_G</text>
<text x="86.3" y="176.2">LED_G</text>
<text x="10.3" y="185.7">D</text>
<text x="42.1" y="181">R1</text>
<text x="42.3" y="183.5">280R</text>
<text x="56.1" y="181">R2</text>
<text x="56.3" y="183.5">280R</text>
<text x="71.4" y="181">R11</text>
<text x="71.5" y="183.5">280R</text>
<text x="85.4" y="181">R12</text>
<text x="85.5" y="183.5">280R</text>
<text x="267.7" y="185.7">D</text>
<text x="33" y="186.3">LED0</text>
<text x="47" y="186.3">LED1</text>
<text x="62.2" y="186.3">LED2</text>
<text x="76.2" y="186.3">LED3</text>
<text x="35" y="205.6">1</text>
<text x="85" y="205.6">2</text>
<text x="135" y="205.6">3</text>
<text x="185" y="205.6">4</text>
<text x="235" y="205.6">5</text>
</g>
</svg>
